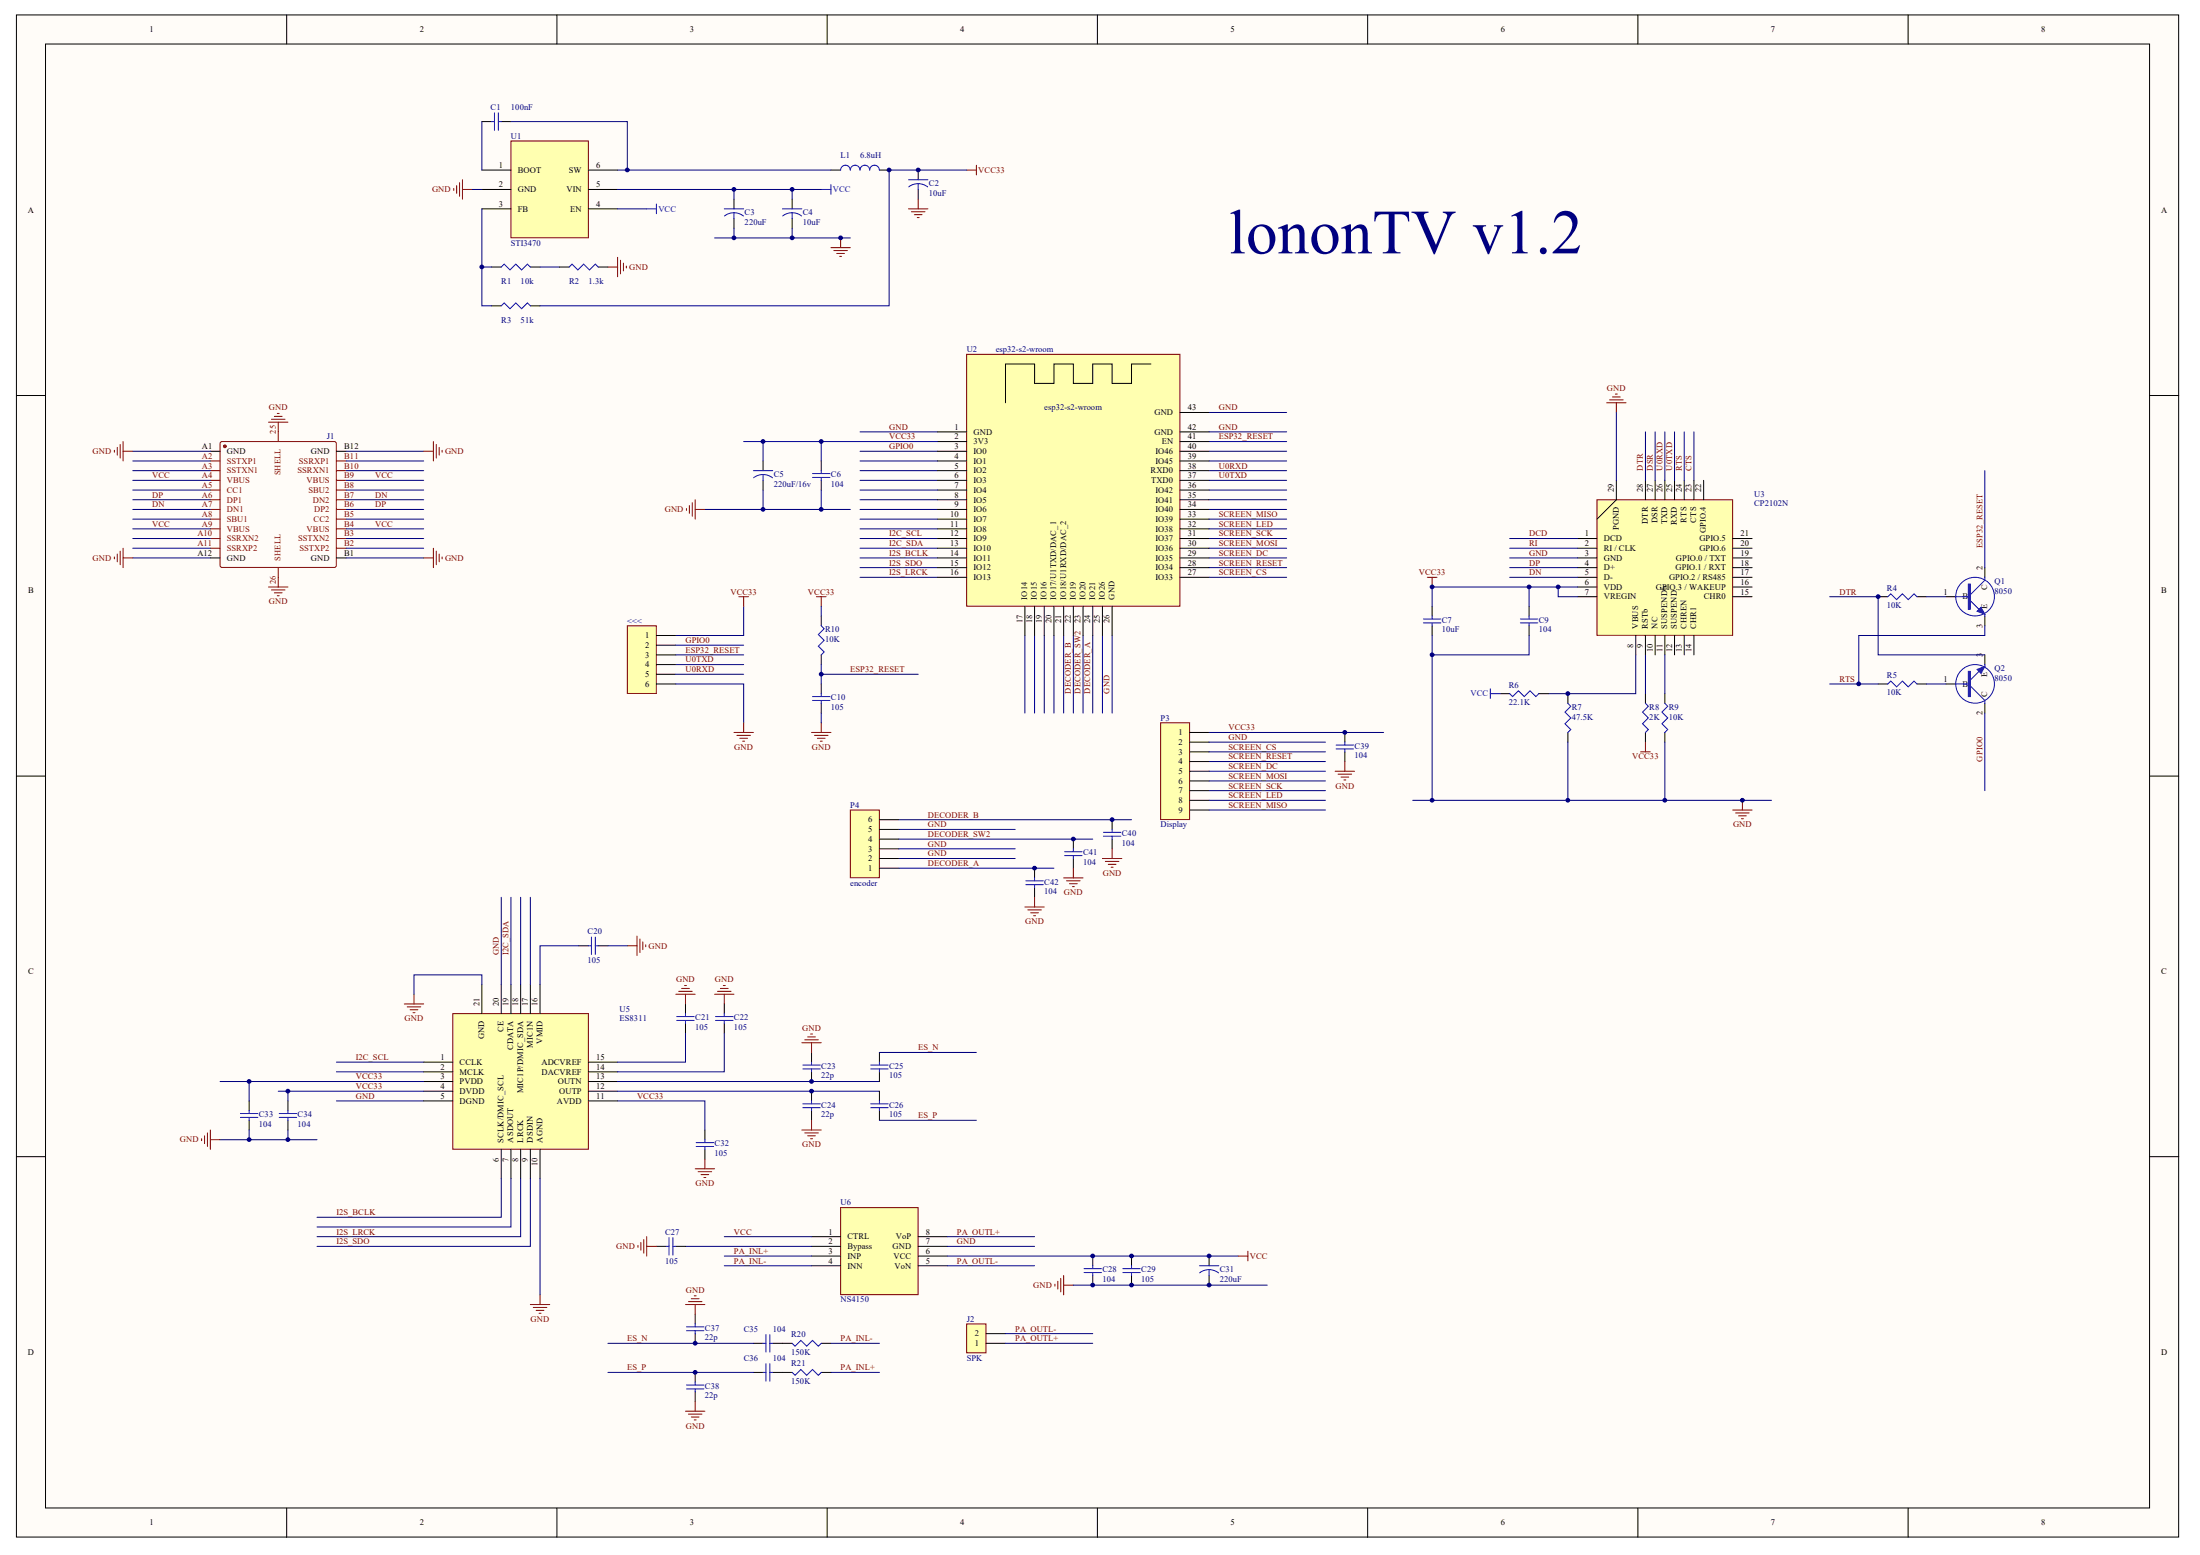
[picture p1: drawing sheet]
<svg xmlns="http://www.w3.org/2000/svg" width="297mm" height="210mm" viewBox="0 0 297 210" stroke-linecap="round" stroke-linejoin="round" font-family="sans-serif">
<g fill="#fffcf8" stroke="#000" stroke-width=".14">
<path d="M2.2 2h292v205.5h-292z"/>
<path d="M6.1 5.9h284.1v197.7h-284.1z"/>
</g>
<g fill="none" stroke="#000" stroke-width=".14">
<path d="M38.7 2v3.9M75.2 2v3.9M111.7 2v3.9M148.2 2v3.9M184.7 2v3.9M221.1 2v3.9M257.6 2v3.9M2.2 53.4h3.9M290.2 53.4h4M110.9 83.2v1.3M110.9 88.4v1.3M110.9 92.3v1.3"/>
<path d="M110.9 94.9v1.4M2.2 104.8h3.9M290.2 104.8h4M2.2 156.1h3.9M290.2 156.1h4M38.7 203.6v3.9M75.2 203.6v3.9M111.7 203.6v3.9M148.2 203.6v3.9M184.7 203.6v3.9M221.1 203.6v3.9M257.6 203.6v3.9"/>
</g>
<path d="M109.7 94.6h2.4M109.7 94h2.4M110.9 84.5l.4 .4-.8 .8 .8 .7-.8 .8 .8 .8-.4 .4M110.9 93.6v.4M110.9 94.6v.3" fill="none" stroke="#00f" stroke-width=".14"/>
<path d="M109.6 98.9h2.6M110 99.3h1.8M110.2 80.5h1.3M110.4 99.7h1M110.9 80.5v1.4M110.9 97.6v1.3M110.8 100h.2" fill="none" stroke="#800000" stroke-width=".14"/>
<path d="M110.9 81.9v1.3M110.9 89.7v2.6M110.9 96.3v1.3M110.9 91h13.1" fill="none" stroke="#000080" stroke-width=".14"/>
<path d="M84.7 84.5h3.9v9.1h-3.9z" fill="#ffffb0" stroke="#800000" stroke-width=".14"/>
<path d="M88.6 85.8h2.6M88.6 87.1h2.6M88.6 88.4h2.6M88.6 89.7h2.6M88.6 91h2.6M88.6 92.3h2.6" fill="none" stroke="#000" stroke-width=".14"/>
<g fill="none" stroke="#000080" stroke-width=".14">
<path d="M116.1 58.3h10.5M163.3 58.3h10.4M163.3 59.6h10.4M163.3 55.7h10.4M116.1 62.2h10.5M116.1 60.9h10.5M116.1 64.8h10.5M116.1 63.5h10.5M116.1 67.5h10.5M116.1 70.1h10.5M116.1 68.8h10.5M116.1 72.7h10.5"/>
<path d="M116.1 71.4h10.5M116.1 75.3h10.5M116.1 74h10.5M116.1 77.9h10.5M116.1 76.6h10.5M163.3 62.2h10.4M163.3 60.9h10.4M163.3 64.8h10.4M163.3 63.5h10.4M163.3 67.5h10.4M163.3 70.1h10.4M163.3 68.8h10.4"/>
<path d="M163.3 72.7h10.4M163.3 71.4h10.4M163.3 75.3h10.4M163.3 74h10.4M163.3 77.9h10.4M163.3 76.6h10.4M163.3 66.2h10.4M91.2 92.3h9.2v5.3M91.2 87.1h9.2M91.2 88.4h9.2M91.2 89.7h9.2M91.2 91h9.2"/>
<path d="M100.4 81.9v3.9h-9.2M138.4 85.8v10.5M139.7 85.8v10.5M141 85.8v10.5M142.3 85.8v10.5M143.6 85.8v10.5M144.9 85.8v10.5M146.2 85.8v10.5M147.5 85.8v10.5M148.8 85.8v10.5M150.2 85.8v10.5"/>
</g>
<path d="M99.1 98.9h2.6M99.5 99.3h1.8M99.8 80.5h1.3M99.9 99.7h1M100.4 80.5v1.4M100.4 97.6v1.3M100.3 100h.2" fill="none" stroke="#800000" stroke-width=".14"/>
<path d="M130.5 47.8h28.8v34h-28.8z" fill="#ffffb0" stroke="#800000" stroke-width=".14"/>
<g fill="none" stroke="#000" stroke-width=".14">
<path d="M126.6 58.3h3.9M126.6 59.6h3.9M155.4 49.1h-2.6v2.7h-2.6v-2.7h-2.7v2.7h-2.6v-2.7h-2.6v2.7h-2.6v-2.7h-3.9v5.3M159.3 58.3h4M159.3 59.6h4M159.3 55.7h4M103 62.2v1.3M103 64.8v1.4M110.9 62.2v1.3M110.9 64.8v1.4M126.6 60.9h3.9M126.6 62.2h3.9"/>
<path d="M126.6 63.5h3.9M126.6 64.8h3.9M126.6 66.2h3.9M126.6 67.5h3.9M126.6 68.8h3.9M126.6 70.1h3.9M126.6 71.4h3.9M126.6 72.7h3.9M126.6 74h3.9M126.6 75.3h3.9M126.6 76.6h3.9M126.6 77.9h3.9"/>
<path d="M159.3 60.9h4M159.3 62.2h4M159.3 63.5h4M159.3 64.8h4M159.3 66.2h4M159.3 67.5h4M159.3 68.8h4M159.3 70.1h4M159.3 71.4h4M159.3 72.7h4M159.3 74h4M159.3 75.3h4"/>
<path d="M159.3 76.6h4M159.3 77.9h4M138.4 81.9v3.9M139.7 81.9v3.9M141 81.9v3.9M142.3 81.9v3.9M143.6 81.9v3.9M144.9 81.9v3.9M146.2 81.9v3.9M147.5 81.9v3.9M148.8 81.9v3.9M150.2 81.9v3.9"/>
</g>
<path d="M100.4 59.6h26.2M103 59.6v2.6M110.9 59.6v2.6M95.2 68.8h19.6M103 66.2v2.6M110.9 66.2v2.6M116.1 66.2h10.5" fill="none" stroke="#000080" stroke-width=".14"/>
<path d="M101.7 63.5h2.6M103 64.1a2.09 2.09 0 0 1 1.3 .4M103 64.1a2.09 2.09 0 0 0-1.3 .4M103 64.1v.7M109.7 64.4h2.4M109.7 63.9h2.4M110.9 63.5v.4M110.9 64.4v.4" fill="none" stroke="#00f" stroke-width=".14"/>
<path d="M92.7 68.6v.3M93.1 68.2v1.1M93.5 67.9v1.8M93.9 67.5v2.6M93.9 68.8h1.3" fill="none" stroke="#800000" stroke-width=".14"/>
<path d="M69 19h10.4v13.1h-10.4z" fill="#ffffb0" stroke="#800000" stroke-width=".14"/>
<g fill="none" stroke="#000" stroke-width=".14">
<path d="M65.1 16.4h1.3M67.7 16.4h1.3M65.1 23h3.9M65.1 25.6h3.9M65.1 28.2h3.9M66.4 36h1.3M71.6 36h1.3M75.5 36h1.3M79.5 23h3.9M79.5 25.6h3.9M79.5 28.2h3.9M80.8 36h1.3"/>
<path d="M99.1 26.9v1.3M99.1 29.5v1.3M107 26.9v1.3M107 29.5v1.3M112.2 23h1.3M118.7 23h1.3M124 23v1.3M124 25.6v1.3M66.4 41.3h1.3M71.6 41.3h1.3M28.4 60.9h1.3M28.4 75.3h1.3"/>
<path d="M45.4 60.9h1.3M45.4 75.3h1.3"/>
</g>
<g fill="none" stroke="#00f" stroke-width=".14">
<path d="M66.4 16.4h.4M66.8 15.2v2.4M67.3 16.4h.4M67.3 15.2v2.4M67.7 36l.4-.3 .8 .7 .7-.7 .8 .7 .8-.7 .4 .3M76.8 36l.4-.3 .8 .7 .8-.7 .8 .7 .8-.7 .4 .3M87.3 28.2h1.3M88.6 27.5v1.3M97.8 28.2h2.6M99.1 28.7a2.09 2.09 0 0 1 1.3 .5M99.1 28.7a2.09 2.09 0 0 0-1.3 .5M99.1 28.7v.8"/>
<path d="M105.6 28.2h2.7M107 28.7a2.09 2.09 0 0 1 1.2 .5M107 28.7a2.09 2.09 0 0 0-1.3 .5M107 28.7v.8M110.9 25.6h1.3M112.2 24.9v1.3M117.4 23a.65 .65 0 0 0-.6-.7 .65 .65 0 0 0-.7 .7 .65 .65 0 0 0-.6-.7 .65 .65 0 0 0-.7 .7 .65 .65 0 0 0-.7-.7 .65 .65 0 0 0-.6 .7M118.7 23a.65 .65 0 0 0-.6-.7 .65 .65 0 0 0-.7 .7M122.7 24.3h2.6M124 24.8a2.09 2.09 0 0 1 1.3 .4M124 24.8a2.09 2.09 0 0 0-1.3 .4M124 24.8v.8"/>
<path d="M67.7 41.3l.4-.4 .8 .8 .7-.8 .8 .8 .8-.8 .4 .4"/>
</g>
<g fill="none" stroke="#800000" stroke-width=".14">
<path d="M61.3 25.4v.3M61.7 25.1v1M62 24.7v1.8M62.4 24.3v2.6M62.4 25.6h1.4M82.1 36h1.3M83.4 34.7v2.7M83.8 35.1v1.9M84.2 35.5v1.1M84.6 35.9v.3M112.2 33.4h2.6M112.6 33.8h1.8"/>
<path d="M113 34.2h1M113.4 34.6h.2M113.5 32.1v1.3M122.7 28.2h2.6M123.1 28.6h1.8M123.5 29h1M123.8 29.4h.3M124 26.9v1.3M130.5 23h1.3M131.8 22.3v1.3M16.2 60v1.8M16.6 59.6v2.6"/>
<path d="M58.5 59.6v2.6M58.9 60v1.8M15.4 60.8v.2M15.4 75.2v.2M15.8 60.4v1M15.8 74.8v1M16.2 74.4v1.8M16.6 60.9h1.3M16.6 75.3h1.3M16.6 74v2.6M57.2 60.9h1.3M57.2 75.3h1.3"/>
<path d="M58.5 74v2.6M58.9 74.4v1.8M59.3 60.4v1M59.3 74.8v1M59.7 60.8v.2M59.7 75.2v.2"/>
</g>
<g fill="none" stroke="#000080" stroke-width=".14">
<path d="M65.1 16.4v6.6M69 16.4h15.7v6.6h27.5M63.8 25.6h1.3M65.1 28.2v13.1h1.3M65.1 36h1.3M72.9 36h2.6M83.4 23h1.3M83.4 25.6h27.5M83.4 28.2h3.9M96.5 32.1h18.3M99.1 25.6v1.3M99.1 30.8v1.3"/>
<path d="M107 25.6v1.3M107 30.8v1.3M130.5 23h-10.5v18.3h-47.1M17.9 60.9h10.5M17.9 62.2h10.5M17.9 63.5h10.5M17.9 64.8h10.5M17.9 66.2h10.5M17.9 67.5h10.5M17.9 68.8h10.5M17.9 70.1h10.5M17.9 71.4h10.5"/>
<path d="M17.9 72.7h10.5M17.9 74h10.5M17.9 75.3h10.5M46.7 60.9h10.5M46.7 62.2h10.5M46.7 63.5h10.5M46.7 64.8h10.5M46.7 66.2h10.5M46.7 67.5h10.5M46.7 68.8h10.5M46.7 70.1h10.5M46.7 71.4h10.5"/>
<path d="M46.7 72.7h10.5M46.7 74h10.5M46.7 75.3h10.5"/>
</g>
<g fill="none" stroke="#800" stroke-width=".14">
<path d="M29.7 59.7l.3-.1h15.1l.3 .1v16.6l-.1 .3h-15.3l-.3-.1zM37.6 58.3v1.3M28.4 62.2h1.3M28.4 63.5h1.3M28.4 64.8h1.3M28.4 66.2h1.3M28.4 67.5h1.3M28.4 68.8h1.3M28.4 70.1h1.3M28.4 71.4h1.3M28.4 72.7h1.3M28.4 74h1.3"/>
<path d="M37.6 76.6v1.3M45.4 62.2h1.3M45.4 63.5h1.3M45.4 64.8h1.3M45.4 66.2h1.3M45.4 67.5h1.3M45.4 68.8h1.3M45.4 70.1h1.3M45.4 71.4h1.3M45.4 72.7h1.3M45.4 74h1.3"/>
</g>
<circle cx="30.4" cy="60.2" r=".19" fill="#800" stroke="#800" stroke-width=".14"/>
<path d="M215.6 67.5h18.3v18.3h-18.3z" fill="#ffffb0" stroke="#800000" stroke-width=".14"/>
<g fill="none" stroke="#000" stroke-width=".14">
<path d="M213 72.7h2.6M213 74h2.6M213 75.3h2.6M213 76.6h2.6M213 77.9h2.6M213 79.2h2.6M218.2 64.8v2.7l-2.6 2.6M222.2 64.8v2.7M223.5 64.8v2.7M224.8 64.8v2.7M226.1 64.8v2.7M227.4 64.8v2.7"/>
<path d="M228.7 64.8v2.7M230 64.8v2.7M233.9 72.7h2.7M233.9 74h2.7M233.9 75.3h2.7M233.9 76.6h2.7M233.9 77.9h2.7M233.9 79.2h2.7M268 76.6v1.3M193.4 81.9v1.3M193.4 84.5v1.3M202.5 93.6h1.3"/>
<path d="M206.5 81.9v1.3M206.5 84.5v1.3M207.8 93.6h1.3M211.7 93.6v1.3M211.7 98.9v1.3M213 80.5h2.6M220.9 85.8v2.6M222.2 85.8v2.6M222.2 93.6v1.3M222.2 98.9v1.3M223.5 85.8v2.6M224.8 85.8v2.6"/>
<path d="M224.8 93.6v1.3M224.8 98.9v1.3M226.1 85.8v2.6M227.4 85.8v2.6M228.7 85.8v2.6M233.9 80.5h2.7M253.6 80.5h1.3M253.6 92.3h1.3M258.8 80.5h1.3M258.8 92.3h1.3M262.7 80.5h1.4M262.7 92.3h1.4"/>
<path d="M268 83.2v1.3M268 88.4v1.3M268 94.9v1.4"/>
</g>
<g fill="none" stroke="#000080" stroke-width=".14">
<path d="M218.2 55.7v9.1M222.2 58.3v6.5M223.5 58.3v6.5M224.8 58.3v6.5M226.1 58.3v6.5M227.4 58.3v6.5M228.7 58.3v6.5M203.8 72.7h9.2M203.8 74h9.2M203.8 75.3h9.2M203.8 76.6h9.2M203.8 77.9h9.2"/>
<path d="M206.5 79.2v2.7M210.4 79.2v1.3h2.6M213 79.2h-19.6v2.7M268 63.5v13.1M220.9 88.4v5.2h-11.8M222.2 88.4v5.2M224.8 88.4v5.2M247 80.5h6.6v7.9h14.4M247 92.3h4M260.1 80.5h2.6M260.1 92.3h2.6M268 84.5v1.3h-17v6.5h2.6"/>
<path d="M268 96.3v10.4M190.7 108h2.7M211.7 100.2v7.8M224.8 100.2v7.8"/>
</g>
<g fill="none" stroke="#00f" stroke-width=".14">
<path d="M268 77.9v.4l-2 2M192.2 84.1h2.3M192.2 83.6h2.3M193.4 83.2v.4M193.4 84.1v.4M201.2 93v1.3M201.2 93.6h1.3M203.8 93.6l.4 .4 .8-.8 .8 .8 .8-.8 .8 .8 .4-.4M205.3 84.1h2.3M205.3 83.6h2.3M206.5 83.2v.4M206.5 84.1v.4"/>
<path d="M211.7 94.9l.4 .4-.8 .8 .8 .8-.8 .8 .8 .8-.4 .4M222.2 94.9l.4 .4-.8 .8 .8 .8-.8 .8 .8 .8-.4 .4M224.8 94.9l.4 .4-.8 .8 .8 .8-.8 .8 .8 .8-.4 .4M254.9 80.5l.4-.3 .8 .7 .8-.7 .7 .7 .8-.7 .4 .3M254.9 92.3l.4-.4 .8 .8 .8-.8 .7 .8 .8-.8 .4 .4M264.1 80.5h1.9M264.1 92.3h1.9M266 92.6l2 2v.3M266 81.1l1.2 1.1M267.2 90.6l-1.2 1.2M268 82.9v.3M268 89.7v.3"/>
<circle cx="266.7" cy="92.3" r="2.61"/>
<circle cx="266.7" cy="80.5" r="2.61"/>
</g>
<g fill="none" stroke="#800000" stroke-width=".14">
<path d="M216.9 54.4h2.6M217.3 54h1.9M217.7 53.6h1.1M218.1 53.2h.3M218.2 54.4v1.3M192.7 77.9h1.3M193.4 77.9v1.3M221.5 101.5h1.3M222.2 100.2v1.3M233.9 109.3h2.7M234.3 109.7h1.9M234.7 110.1h1.1"/>
<path d="M235.1 110.5h.3M235.3 108v1.3"/>
</g>
<g fill="#00f" stroke="#00f" stroke-width=".14">
<path d="M266.9 82.5l.6-.5 .5 .9z"/>
<path d="M266.9 90.4l1.1-.4-.5 .9z"/>
<path d="M265.8 78.8h.2v3.4h-.2z" fill-rule="evenodd"/>
<path d="M265.8 90.6h.2v3.4h-.2z" fill-rule="evenodd"/>
</g>
<path d="M156.7 97.6h3.9v13h-3.9z" fill="#ffffb0" stroke="#800000" stroke-width=".14"/>
<path d="M160.6 98.9h2.7M160.6 100.2h2.7M160.6 101.5h2.7M160.6 102.8h2.7M160.6 104.1h2.7M160.6 105.4h2.7M160.6 106.7h2.7M160.6 108h2.7M160.6 109.3h2.7" fill="none" stroke="#000" stroke-width=".14"/>
<path d="M163.3 100.2h15.7M163.3 101.5h15.7M163.3 102.8h15.7M163.3 104.1h15.7M163.3 105.4h15.7M163.3 106.7h15.7M163.3 108h15.7M163.3 109.3h15.7" fill="none" stroke="#000080" stroke-width=".14"/>
<path d="M114.8 109.3h3.9v9.2h-3.9z" fill="#ffffb0" stroke="#800000" stroke-width=".14"/>
<path d="M118.7 117.2h2.7M118.7 115.9h2.7M118.7 114.6h2.7M118.7 113.3h2.7M118.7 112h2.7M118.7 110.7h2.7" fill="none" stroke="#000" stroke-width=".14"/>
<path d="M121.4 112h15.7M121.4 114.6h15.7M121.4 115.9h15.7" fill="none" stroke="#000080" stroke-width=".14"/>
<path d="M113.5 163h10.5v11.8h-10.5z" fill="#ffffb0" stroke="#800000" stroke-width=".14"/>
<path d="M109.6 166.9h3.9M109.6 168.2h3.9M109.6 169.6h3.9M109.6 170.9h3.9M124 166.9h3.9M124 168.2h3.9M124 169.6h3.9M124 170.9h3.9" fill="none" stroke="#000" stroke-width=".14"/>
<path d="M45.4 143.4h11.8M45.4 144.7h11.8M45.4 148.6h11.8M97.8 166.9h11.8M97.8 169.6h11.8M97.8 170.9h11.8M127.9 166.9h11.8M127.9 170.9h11.8M127.9 168.2h11.8" fill="none" stroke="#000080" stroke-width=".14"/>
<path d="M61.1 136.8h18.3v18.3h-18.3z" fill="#ffffb0" stroke="#800000" stroke-width=".14"/>
<g fill="none" stroke="#000" stroke-width=".14">
<path d="M65.1 132.9v3.9M67.7 132.9v3.9M69 132.9v3.9M70.3 132.9v3.9M71.6 132.9v3.9M72.9 132.9v3.9M78.2 127.7h1.3M80.8 127.7h1.3M92.6 135.5v1.3M92.6 138.1v1.3M97.8 135.5v1.3M97.8 138.1v1.3"/>
<path d="M33.6 148.6v1.3M33.6 151.2v1.3M38.9 148.6v1.3M38.9 151.2v1.3M57.2 143.4h3.9M57.2 144.7h3.9M57.2 146h3.9M57.2 147.3h3.9M57.2 148.6h3.9M67.7 155.2v3.9M69 155.2v3.9M70.3 155.2v3.9"/>
<path d="M71.6 155.2v3.9M72.9 155.2v3.9M79.5 143.4h3.9M79.5 144.7h3.9M79.5 146h3.9M79.5 147.3h3.9M79.5 148.6h3.9M95.2 152.5v1.3M95.2 155.2v1.3M109.6 142.1v1.3M109.6 144.7v1.3M109.6 147.3v1.3"/>
<path d="M109.6 149.9v1.3M118.7 142.1v1.3M118.7 144.7v1.3M118.7 147.3v1.3M118.7 149.9v1.3M88.6 168.2h1.3M91.2 168.2h1.4M147.5 169.6v1.3M147.5 172.2v1.3M152.8 169.6v1.3M152.8 172.2v1.3M105.6 181.3h1.4"/>
<path d="M105.6 185.3h1.4M110.9 181.3h1.3M110.9 185.3h1.3"/>
</g>
<g fill="none" stroke="#800000" stroke-width=".14">
<path d="M54.6 135.5h2.6M55 135.9h1.8M55.4 136.3h1M55.8 136.7h.2M55.9 134.2v1.3M84.7 127.7h1.3M86 126.4v2.6M86.4 126.8v1.8M86.8 127.1v1.1M87.2 127.5v.3M91.2 134.2h2.7M91.6 133.8h1.9"/>
<path d="M92 133.4h1.1M92.4 133h.3M92.6 134.2v1.3M96.5 134.2h2.6M96.9 133.8h1.8M97.3 133.4h1M97.7 133h.2M97.8 134.2v1.3M109 140h1.1M109.4 139.6h.3M27.2 153.7v.3M27.6 153.3v1.1"/>
<path d="M28 152.9v1.9M28.4 152.5v2.7M28.4 153.8h1.3M93.9 157.8h2.6M94.3 158.2h1.8M94.6 158.6h1.1M95 158.9h.3M95.2 156.5v1.3M108.3 140.8h2.6M108.3 152.5h2.6M108.7 140.4h1.8M108.7 152.9h1.8"/>
<path d="M109 153.3h1.1M109.4 153.7h.3M109.6 140.8v1.3M109.6 151.2v1.3M71.6 176.1h2.6M72 176.5h1.8M72.4 176.9h1M72.8 177.3h.2M72.9 174.8v1.3M86.1 168.1v.3M86.5 167.7v1.1M86.9 167.3v1.9"/>
<path d="M87.3 166.9v2.7M87.3 168.2h1.3M142.4 173.3v.3M142.8 173v1M143.2 172.6v1.8M143.6 172.2v2.6M143.6 173.5h1.3M167.2 169.6h1.3M168.5 168.9v1.3"/>
</g>
<g fill="none" stroke="#000080" stroke-width=".14">
<path d="M65.1 132.9v-1.3h-9.2v2.6M67.7 121.1v11.8M69 121.1v11.8M70.3 121.1v11.8M71.6 121.1v11.8M78.2 127.7h-5.3v5.2M82.1 127.7h2.6M92.6 139.4v4h-9.2M97.8 139.4v5.3h-14.4M29.7 146h27.5M29.7 153.8h13.1M33.6 146v2.6"/>
<path d="M33.6 152.5v1.3M37.6 147.3h19.6M38.9 147.3v1.3M38.9 152.5v1.3M67.7 159.1v5.2h-24.9M69 159.1v6.5h-26.2M70.3 159.1v7.8h-27.5M71.6 159.1v9.1h-28.8M72.9 159.1v15.7M83.4 148.6h11.8v3.9M83.4 146h35.3M83.4 147.3h35.3"/>
<path d="M92.6 168.2h17M127.9 169.6h39.3M144.9 173.5h26.2M112.2 181.3h6.5M112.2 185.3h6.5"/>
</g>
<g fill="none" stroke="#00f" stroke-width=".14">
<path d="M79.5 127.7h.4M79.9 126.5v2.3M80.4 127.7h.4M80.4 126.5v2.3M91.4 137.2h2.3M91.4 137.7h2.3M92.6 136.8v.4M92.6 137.7v.4M96.6 137.2h2.4M96.6 137.7h2.4M97.8 136.8v.4M97.8 137.7v.4"/>
<path d="M32.5 150.3h2.3M32.5 150.8h2.3M33.6 149.9v.4M33.6 150.8v.4M37.7 150.3h2.4M37.7 150.8h2.4M38.9 149.9v.4M38.9 150.8v.4M94 154.2h2.3M94 154.8h2.3M95.2 153.8v.4M95.2 154.8v.4"/>
<path d="M108.4 144.3h2.4M108.4 143.8h2.4M108.4 149.5h2.4M108.4 149h2.4M109.6 143.4v.4M109.6 144.3v.4M109.6 148.6v.4M109.6 149.5v.4M117.6 144.3h2.3M117.6 143.8h2.3M117.6 149.5h2.3M117.6 149h2.3"/>
<path d="M118.7 143.4v.4M118.7 144.3v.4M118.7 148.6v.4M118.7 149.5v.4M89.9 168.2h.4M90.3 167.1v2.3M90.9 168.2h.3M90.9 167.1v2.3M146.4 171.3h2.3M146.4 171.8h2.3M147.5 170.9v.4M147.5 171.8v.4"/>
<path d="M151.6 171.3h2.4M151.6 171.8h2.4M152.8 170.9v.4M152.8 171.8v.4M107 181.3l.3 .4 .8-.8 .8 .8 .8-.8 .8 .8 .4-.4M107 185.3l.3 .3 .8-.7 .8 .7 .8-.7 .8 .7 .4-.3"/>
</g>
<path d="M130.5 178.7h2.6v3.9h-2.6z" fill="#ffffb0" stroke="#800000" stroke-width=".14"/>
<g fill="none" stroke="#000" stroke-width=".14">
<path d="M181.6 98.9v1.3M139.7 117.2v1.3M139.7 119.8v1.3M144.9 113.3v1.3M144.9 115.9v1.3M150.2 110.7v1.3M150.2 113.3v1.3M181.6 101.5v1.3M93.9 177.4v1.3M163.3 169.6v1.3M163.3 172.2v1.3M93.9 180v1.3"/>
<path d="M93.9 185.3v1.3M93.9 187.9v1.3M101.7 181.3h1.3M101.7 185.3h1.3M104.3 181.3h1.3M104.3 185.3h1.3M133.1 181.3h2.7M133.1 180h2.7"/>
</g>
<path d="M163.3 98.9h23.5M193.4 85.8v22.2h45.8M206.5 85.8v2.6h-13.1M121.4 110.7h31.4M121.4 113.3h26.1M121.4 117.2h20.9M118.7 142.1h13.1M118.7 151.2h13.1M82.1 181.3h19.6M82.1 185.3h19.6M135.8 180h11.7M135.8 181.3h11.7" fill="none" stroke="#000080" stroke-width=".14"/>
<g fill="none" stroke="#00f" stroke-width=".14">
<path d="M138.5 119.4h2.4M138.5 118.9h2.4M139.7 118.5v.4M139.7 119.4v.4M143.7 115.5h2.4M143.7 115h2.4M144.9 114.6v.4M144.9 115.5v.4M149 112.9h2.3M149 112.4h2.3M150.2 112v.4M150.2 112.9v.4"/>
<path d="M180.4 101.1h2.4M180.4 100.6h2.4M181.6 100.2v.4M181.6 101.1v.4M92.7 179.6h2.3M92.7 179.1h2.3M93.9 178.7v.4M93.9 179.6v.4M161.9 170.9h2.7M163.3 171.4a2.09 2.09 0 0 1 1.2 .4M163.3 171.4a2.09 2.09 0 0 0-1.3 .4M163.3 171.4v.8"/>
<path d="M92.7 187.5h2.3M92.7 187h2.3M93.9 186.6v.4M93.9 187.5v.4M103 181.3h.4M103 185.3h.4M103.4 180.2v2.3M103.4 184.1v2.3M103.9 181.3h.4M103.9 180.2v2.3M103.9 184.1v2.3M103.9 185.3h.4"/>
</g>
<g fill="none" stroke="#800000" stroke-width=".14">
<path d="M36.3 57h2.6M36.7 56.6h1.8M37 56.2h1.1M37.4 55.8h.3M37.6 57v1.3M36.3 79.2h2.6M36.7 79.6h1.8M37.6 77.9v1.3M37 80h1.1M37.4 80.4h.3M143.6 118.5h2.6M144 118.9h1.8"/>
<path d="M144.4 119.3h1M144.8 119.7h.3M144.9 117.2v1.3M148.8 115.9h2.7M149.2 116.3h1.9M149.6 116.7h1.1M150 117.1h.3M150.2 114.6v1.3M180.3 104.1h2.6M180.7 104.5h1.8M181.1 104.9h1M181.4 105.3h.3"/>
<path d="M181.6 102.8v1.3M138.4 122.4h2.6M138.8 122.8h1.8M139.2 123.2h1M139.6 123.6h.2M139.7 121.1v1.3M92.6 176.1h2.6M92.9 175.7h1.9M93.3 175.3h1.1M93.7 174.9h.3M93.9 176.1v1.3M92.6 190.5h2.6"/>
<path d="M92.9 190.9h1.9M93.3 191.3h1.1M93.7 191.7h.3M93.9 189.2v1.3"/>
</g>
<g fill="#000080" stroke="#000080" stroke-width=".14">
<circle cx="33.6" cy="153.8" r=".25"/>
<circle cx="33.6" cy="146" r=".25"/>
<circle cx="38.9" cy="153.8" r=".25"/>
<circle cx="38.9" cy="147.3" r=".25"/>
<circle cx="65.1" cy="36" r=".25"/>
<circle cx="84.7" cy="22.9" r=".25"/>
<circle cx="93.9" cy="185.2" r=".25"/>
<circle cx="93.9" cy="181.3" r=".25"/>
<circle cx="99.1" cy="32.1" r=".25"/>
<circle cx="99.1" cy="25.6" r=".25"/>
<circle cx="103" cy="68.8" r=".25"/>
<circle cx="103" cy="59.6" r=".25"/>
<circle cx="107" cy="32.1" r=".25"/>
<circle cx="107" cy="25.6" r=".25"/>
<circle cx="109.6" cy="147.3" r=".25"/>
<circle cx="109.6" cy="146" r=".25"/>
<circle cx="110.9" cy="91" r=".25"/>
<circle cx="110.9" cy="68.8" r=".25"/>
<circle cx="110.9" cy="59.6" r=".25"/>
<circle cx="113.5" cy="32.1" r=".25"/>
<circle cx="120" cy="22.9" r=".25"/>
<circle cx="124" cy="22.9" r=".25"/>
<circle cx="139.7" cy="117.2" r=".25"/>
<circle cx="144.9" cy="113.3" r=".25"/>
<circle cx="147.5" cy="173.5" r=".25"/>
<circle cx="147.5" cy="169.5" r=".25"/>
<circle cx="150.2" cy="110.6" r=".25"/>
<circle cx="152.8" cy="173.5" r=".25"/>
<circle cx="152.8" cy="169.5" r=".25"/>
<circle cx="163.2" cy="173.5" r=".25"/>
<circle cx="163.2" cy="169.5" r=".25"/>
<circle cx="181.6" cy="98.9" r=".25"/>
<circle cx="193.4" cy="108" r=".25"/>
<circle cx="193.4" cy="88.4" r=".25"/>
<circle cx="193.4" cy="79.2" r=".25"/>
<circle cx="206.5" cy="79.2" r=".25"/>
<circle cx="210.4" cy="79.2" r=".25"/>
<circle cx="211.7" cy="108" r=".25"/>
<circle cx="211.7" cy="93.6" r=".25"/>
<circle cx="224.8" cy="108" r=".25"/>
<circle cx="235.3" cy="108" r=".25"/>
<circle cx="251" cy="92.3" r=".25"/>
<circle cx="253.6" cy="80.5" r=".25"/>
</g>
<text font-size="8.5" fill="#000080" x="165.9" y="34.2">lononTV v1.2</text>
<g font-size="1.2">
<text x="20.2" y="4.4">1</text>
<text x="56.7" y="4.4">2</text>
<text x="93.2" y="4.4">3</text>
<text x="129.6" y="4.4">4</text>
<text x="166.1" y="4.4">5</text>
<text x="202.6" y="4.4">6</text>
<text x="239.1" y="4.4">7</text>
<text x="275.6" y="4.4">8</text>
<text x="67.4" y="22.7">1</text>
<text x="69.9" y="23.3">BOOT</text>
<text x="76.8" y="23.3">SW</text>
<text x="80.5" y="22.7">6</text>
<text x="3.8" y="28.7">A</text>
<text x="67.4" y="25.3">2</text>
<text x="67.4" y="27.9">3</text>
<text x="69.9" y="25.9">GND</text>
<text x="69.9" y="28.6">FB</text>
<text x="76.5" y="25.9">VIN</text>
<text x="77" y="28.6">EN</text>
<text x="80.5" y="27.9">4</text>
<text x="80.5" y="25.3">5</text>
<text x="291.8" y="28.7">A</text>
<text x="128.9" y="58">1</text>
<text x="128.9" y="59.3">2</text>
<text x="131.4" y="58.7">GND</text>
<text x="131.4" y="60">3V3</text>
<text x="155.9" y="58.7">GND</text>
<text x="155.9" y="56.1">GND</text>
<text x="156.8" y="60">EN</text>
<text x="160.4" y="59.3">41</text>
<text x="160.4" y="58">42</text>
<text x="160.4" y="55.4">43</text>
<text x="27.3" y="60.6">A1</text>
<text x="30.6" y="61.3">GND</text>
<text x="42" y="61.3">GND</text>
<text x="46.5" y="60.6">B12</text>
<text x="128.9" y="60.6">3</text>
<text x="128.9" y="61.9">4</text>
<text x="128.9" y="63.3">5</text>
<text x="128.9" y="64.6">6</text>
<text x="128.9" y="65.9">7</text>
<text x="131.4" y="61.3">IO0</text>
<text x="131.4" y="62.6">IO1</text>
<text x="131.4" y="63.9">IO2</text>
<text x="131.4" y="65.2">IO3</text>
<text x="155.3" y="63.9">RXD0</text>
<text x="155.4" y="65.2">TXD0</text>
<text x="156" y="62.6">IO45</text>
<text x="156" y="61.3">IO46</text>
<text x="160.4" y="65.9">36</text>
<text x="160.4" y="64.6">37</text>
<text x="160.4" y="63.3">38</text>
<text x="160.4" y="61.9">39</text>
<text x="160.4" y="60.6">40</text>
<text x="128.3" y="69.8">10</text>
<text x="128.3" y="71.1">11</text>
<text x="128.9" y="67.2">8</text>
<text x="128.9" y="68.5">9</text>
<text x="131.4" y="66.5">IO4</text>
<text x="131.4" y="67.8">IO5</text>
<text x="131.4" y="69.1">IO6</text>
<text x="131.4" y="70.4">IO7</text>
<text x="131.4" y="71.8">IO8</text>
<text x="156" y="71.8">IO38</text>
<text x="156" y="70.4">IO39</text>
<text x="156" y="69.1">IO40</text>
<text x="156" y="67.8">IO41</text>
<text x="156" y="66.5">IO42</text>
<text x="160.4" y="71.1">32</text>
<text x="160.4" y="69.8">33</text>
<text x="160.4" y="68.5">34</text>
<text x="160.4" y="67.2">35</text>
<text x="26.7" y="75">A12</text>
<text x="30.6" y="75.7">GND</text>
<text x="42" y="75.7">GND</text>
<text x="46.5" y="75">B1</text>
<text x="128.3" y="72.4">12</text>
<text x="128.3" y="73.7">13</text>
<text x="128.3" y="75">14</text>
<text x="128.3" y="76.3">15</text>
<text x="128.3" y="77.6">16</text>
<text x="131.4" y="73.1">IO9</text>
<text x="131.4" y="74.4">IO10</text>
<text x="131.4" y="75.7">IO11</text>
<text x="131.4" y="77">IO12</text>
<text x="156" y="77">IO34</text>
<text x="156" y="75.7">IO35</text>
<text x="156" y="74.4">IO36</text>
<text x="156" y="73.1">IO37</text>
<text x="160.4" y="77.6">27</text>
<text x="160.4" y="76.3">28</text>
<text x="160.4" y="75">29</text>
<text x="160.4" y="73.7">30</text>
<text x="160.4" y="72.4">31</text>
<text x="214" y="72.4">1</text>
<text x="214" y="73.7">2</text>
<text x="214" y="75">3</text>
<text x="214" y="76.3">4</text>
<text x="214" y="77.6">5</text>
<text x="216.5" y="73.1">DCD</text>
<text x="216.5" y="74.4">RI / CLK</text>
<text x="216.5" y="75.7">GND</text>
<text x="216.5" y="77">D+</text>
<text x="226.2" y="77">GPIO.1 / RXT</text>
<text x="226.3" y="75.7">GPIO.0 / TXT</text>
<text x="229.4" y="74.4">GPIO.6</text>
<text x="229.4" y="73.1">GPIO.5</text>
<text x="235" y="77.6">17</text>
<text x="235" y="76.3">18</text>
<text x="235" y="75">19</text>
<text x="235" y="73.7">20</text>
<text x="235" y="72.4">21</text>
<text x="3.8" y="80.1">B</text>
<text x="131.4" y="78.3">IO13</text>
<text x="156" y="78.3">IO33</text>
<text x="214" y="79">6</text>
<text x="214" y="80.3">7</text>
<text x="216.5" y="78.3">D-</text>
<text x="216.5" y="79.6">VDD</text>
<text x="216.5" y="80.9">VREGIN</text>
<text x="223.6" y="79.6">GPIO.3 / WAKEUP</text>
<text x="225.3" y="78.3">GPIO.2 / RS485</text>
<text x="230" y="80.9">CHR0</text>
<text x="235" y="80.3">15</text>
<text x="235" y="79">16</text>
<text x="262.4" y="80.3">1</text>
<text x="265" y="80.9">B</text>
<text x="291.8" y="80.1">B</text>
<text x="87.1" y="86.2">1</text>
<text x="87.1" y="87.5">2</text>
<text x="87.1" y="88.8">3</text>
<text x="87.1" y="90.1">4</text>
<text x="87.1" y="91.4">5</text>
<text x="87.1" y="92.7">6</text>
<text x="262.4" y="92">1</text>
<text x="265" y="92.7">B</text>
<text x="159.1" y="99.2">1</text>
<text x="159.1" y="100.6">2</text>
<text x="159.1" y="101.9">3</text>
<text x="159.1" y="103.2">4</text>
<text x="159.1" y="104.5">5</text>
<text x="159.1" y="105.8">6</text>
<text x="159.1" y="107.1">7</text>
<text x="117.2" y="113.6">4</text>
<text x="117.2" y="112.3">5</text>
<text x="117.2" y="111">6</text>
<text x="159.1" y="108.4">8</text>
<text x="159.1" y="109.7">9</text>
<text x="117.2" y="117.6">1</text>
<text x="117.2" y="116.3">2</text>
<text x="117.2" y="115">3</text>
<text x="3.8" y="131.5">C</text>
<text x="291.8" y="131.5">C</text>
<text x="59.5" y="143.1">1</text>
<text x="62" y="143.7">CCLK</text>
<text x="73.1" y="143.7">ADCVREF</text>
<text x="80.5" y="143.1">15</text>
<text x="59.5" y="144.4">2</text>
<text x="59.5" y="145.7">3</text>
<text x="59.5" y="147">4</text>
<text x="59.5" y="148.3">5</text>
<text x="62" y="145.1">MCLK</text>
<text x="62" y="146.4">PVDD</text>
<text x="62" y="147.7">DVDD</text>
<text x="62" y="149">DGND</text>
<text x="73.1" y="145.1">DACVREF</text>
<text x="75.2" y="149">AVDD</text>
<text x="75.3" y="146.4">OUTN</text>
<text x="75.5" y="147.7">OUTP</text>
<text x="80.5" y="148.3">11</text>
<text x="80.5" y="147">12</text>
<text x="80.5" y="145.7">13</text>
<text x="80.5" y="144.4">14</text>
<text x="111.9" y="166.7">1</text>
<text x="111.9" y="168">2</text>
<text x="114.4" y="167.3">CTRL</text>
<text x="121" y="167.3">VoP</text>
<text x="125" y="168">7</text>
<text x="125" y="166.7">8</text>
<text x="111.9" y="169.3">3</text>
<text x="111.9" y="170.6">4</text>
<text x="114.4" y="168.6">Bypass</text>
<text x="114.4" y="169.9">INP</text>
<text x="114.4" y="171.2">INN</text>
<text x="120.5" y="168.6">GND</text>
<text x="120.6" y="169.9">VCC</text>
<text x="120.8" y="171.2">VoN</text>
<text x="125" y="170.6">5</text>
<text x="125" y="169.3">6</text>
<text x="3.8" y="182.8">D</text>
<text x="131.6" y="181.7">1</text>
<text x="131.6" y="180.4">2</text>
<text x="291.8" y="182.8">D</text>
<text x="20.2" y="205.9">1</text>
<text x="56.7" y="205.9">2</text>
<text x="93.2" y="205.9">3</text>
<text x="129.6" y="205.9">4</text>
<text x="166.1" y="205.9">5</text>
<text x="202.6" y="205.9">6</text>
<text x="239.1" y="205.9">7</text>
<text x="275.6" y="205.9">8</text>
</g>
<g font-size="1.2" fill="#000080">
<text x="66.2" y="14.8">C1</text>
<text x="69" y="14.8">100nF</text>
<text x="69" y="18.7">U1</text>
<text x="113.5" y="21.4">L1</text>
<text x="116.1" y="21.4">6.8uH</text>
<text x="100.5" y="29.1">C3</text>
<text x="108.4" y="29.1">C4</text>
<text x="125.4" y="25.2">C2</text>
<text x="125.4" y="26.5">10uF</text>
<text x="69" y="33.1">STI3470</text>
<text x="100.5" y="30.4">220uF</text>
<text x="108.4" y="30.4">10uF</text>
<text x="67.7" y="38.4">R1</text>
<text x="70.3" y="38.4">10k</text>
<text x="76.8" y="38.4">R2</text>
<text x="79.5" y="38.4">1.3k</text>
<text x="67.7" y="43.6">R3</text>
<text x="70.3" y="43.6">51k</text>
<text x="130.5" y="47.5">U2</text>
<text x="134.4" y="47.5">esp32-s2-wroom</text>
<text x="44.1" y="59.3">J1</text>
<text x="141" y="55.4">esp32-s2-wroom</text>
<text x="104.5" y="64.4">C5</text>
<text x="104.5" y="65.7">220uF/16v</text>
<text x="112.2" y="64.4">C6</text>
<text x="112.2" y="65.7">104</text>
<text x="236.8" y="67">U3</text>
<text x="236.8" y="68.4">CP2102N</text>
<text x="254.8" y="79.7">R4</text>
<text x="254.8" y="82.1">10K</text>
<text x="269.3" y="78.8">Q1</text>
<text x="269.3" y="80.1">8050</text>
<text x="84.7" y="84.2">&lt;&lt;&lt;</text>
<text x="111.4" y="85.4">R10</text>
<text x="111.4" y="86.7">10K</text>
<text x="194.7" y="84.1">C7</text>
<text x="194.7" y="85.4">10uF</text>
<text x="207.8" y="84.1">C9</text>
<text x="207.8" y="85.4">104</text>
<text x="112.2" y="94.5">C10</text>
<text x="112.2" y="95.8">105</text>
<text x="203.7" y="92.8">R6</text>
<text x="203.7" y="95.2">22.1K</text>
<text x="212.2" y="95.8">R7</text>
<text x="222.7" y="95.8">R8</text>
<text x="225.3" y="95.8">R9</text>
<text x="254.8" y="91.5">R5</text>
<text x="254.8" y="93.9">10K</text>
<text x="269.3" y="90.6">Q2</text>
<text x="269.3" y="91.9">8050</text>
<text x="156.7" y="97.3">P3</text>
<text x="182.9" y="101.1">C39</text>
<text x="212.2" y="97.1">47.5K</text>
<text x="222.7" y="97.1">2K</text>
<text x="225.3" y="97.1">10K</text>
<text x="182.9" y="102.4">104</text>
<text x="114.8" y="109.1">P4</text>
<text x="151.5" y="112.9">C40</text>
<text x="156.7" y="111.7">Display</text>
<text x="114.8" y="119.5">encoder</text>
<text x="141" y="119.4">C42</text>
<text x="146.2" y="115.5">C41</text>
<text x="146.2" y="116.8">104</text>
<text x="151.5" y="114.2">104</text>
<text x="141" y="120.7">104</text>
<text x="79.3" y="126.1">C20</text>
<text x="79.3" y="130">105</text>
<text x="83.7" y="136.5">U5</text>
<text x="83.7" y="137.9">ES8311</text>
<text x="93.9" y="137.7">C21</text>
<text x="99.1" y="137.7">C22</text>
<text x="93.9" y="139">105</text>
<text x="99.1" y="139">105</text>
<text x="110.9" y="144.3">C23</text>
<text x="110.9" y="145.6">22p</text>
<text x="110.9" y="149.5">C24</text>
<text x="120" y="144.3">C25</text>
<text x="120" y="145.6">105</text>
<text x="120" y="149.5">C26</text>
<text x="34.9" y="150.8">C33</text>
<text x="34.9" y="152.1">104</text>
<text x="40.2" y="150.8">C34</text>
<text x="40.2" y="152.1">104</text>
<text x="96.5" y="154.7">C32</text>
<text x="110.9" y="150.8">22p</text>
<text x="120" y="150.8">105</text>
<text x="96.5" y="156">105</text>
<text x="89.8" y="166.7">C27</text>
<text x="113.5" y="162.7">U6</text>
<text x="89.8" y="170.6">105</text>
<text x="148.8" y="171.8">C28</text>
<text x="148.8" y="173.1">104</text>
<text x="154.1" y="171.8">C29</text>
<text x="154.1" y="173.1">105</text>
<text x="164.7" y="171.8">C31</text>
<text x="164.7" y="173.1">220uF</text>
<text x="95.2" y="179.6">C37</text>
<text x="100.4" y="179.7">C35</text>
<text x="104.3" y="179.7">104</text>
<text x="113.5" y="175.8">NS4150</text>
<text x="130.5" y="178.4">J2</text>
<text x="95.2" y="180.9">22p</text>
<text x="100.4" y="183.7">C36</text>
<text x="104.3" y="183.7">104</text>
<text x="106.8" y="180.5">R20</text>
<text x="106.8" y="182.9">150K</text>
<text x="106.8" y="184.5">R21</text>
<text x="130.5" y="183.7">SPK</text>
<text x="95.2" y="187.5">C38</text>
<text x="95.2" y="188.8">22p</text>
<text x="106.8" y="186.8">150K</text>
</g>
<g font-size="1.2" fill="#800000">
<text x="132.1" y="23.3">VCC33</text>
<text x="58.3" y="25.9">GND</text>
<text x="85" y="36.4">GND</text>
<text x="217" y="52.8">GND</text>
<text x="36.3" y="55.4">GND</text>
<text x="120" y="58">GND</text>
<text x="120" y="59.3">VCC33</text>
<text x="164.6" y="55.4">GND</text>
<text x="164.6" y="58">GND</text>
<text x="164.6" y="59.3">ESP32_RESET</text>
<text x="12.5" y="61.3">GND</text>
<text x="20.5" y="64.6">VCC</text>
<text x="50.7" y="64.6">VCC</text>
<text x="60.1" y="61.3">GND</text>
<text x="120" y="60.6">GPIO0</text>
<text x="164.6" y="64.6">U0TXD</text>
<text x="164.6" y="63.3">U0RXD</text>
<text x="20.5" y="71.1">VCC</text>
<text x="20.5" y="67.2">DP</text>
<text x="20.5" y="68.5">DN</text>
<text x="50.7" y="71.1">VCC</text>
<text x="50.7" y="68.5">DP</text>
<text x="50.7" y="67.2">DN</text>
<text x="89.8" y="69.1">GND</text>
<text x="164.6" y="71.1">SCREEN_LED</text>
<text x="164.6" y="69.8">SCREEN_MISO</text>
<text x="12.5" y="75.7">GND</text>
<text x="60.1" y="75.7">GND</text>
<text x="120" y="72.4">I2C_SCL</text>
<text x="120" y="73.7">I2C_SDA</text>
<text x="120" y="76.3">I2S_SDO</text>
<text x="120" y="75">I2S_BCLK</text>
<text x="120" y="77.6">I2S_LRCK</text>
<text x="164.6" y="77.6">SCREEN_CS</text>
<text x="164.6" y="76.3">SCREEN_RESET</text>
<text x="164.6" y="75">SCREEN_DC</text>
<text x="164.6" y="73.7">SCREEN_MOSI</text>
<text x="164.6" y="72.4">SCREEN_SCK</text>
<text x="191.6" y="77.6">VCC33</text>
<text x="206.5" y="72.4">DCD</text>
<text x="206.5" y="73.7">RI</text>
<text x="206.5" y="75">GND</text>
<text x="206.5" y="76.3">DP</text>
<text x="206.5" y="77.6">DN</text>
<text x="36.3" y="81.6">GND</text>
<text x="98.6" y="80.3">VCC33</text>
<text x="109.1" y="80.3">VCC33</text>
<text x="248.3" y="80.3">DTR</text>
<text x="92.6" y="89.4">U0TXD</text>
<text x="92.6" y="88.1">ESP32_RESET</text>
<text x="92.6" y="86.8">GPIO0</text>
<text x="92.6" y="90.7">U0RXD</text>
<text x="114.8" y="90.7">ESP32_RESET</text>
<text x="248.3" y="92">RTS</text>
<text x="99.1" y="101.2">GND</text>
<text x="109.6" y="101.2">GND</text>
<text x="165.9" y="98.6">VCC33</text>
<text x="165.9" y="99.9">GND</text>
<text x="165.9" y="101.2">SCREEN_CS</text>
<text x="165.9" y="102.5">SCREEN_RESET</text>
<text x="165.9" y="103.8">SCREEN_DC</text>
<text x="165.9" y="105.1">SCREEN_MOSI</text>
<text x="165.9" y="106.4">SCREEN_SCK</text>
<text x="165.9" y="107.8">SCREEN_LED</text>
<text x="180.3" y="106.4">GND</text>
<text x="220.4" y="102.5">VCC33</text>
<text x="125.3" y="110.4">DECODER_B</text>
<text x="125.3" y="113">DECODER_SW2</text>
<text x="125.3" y="111.7">GND</text>
<text x="165.9" y="109.1">SCREEN_MISO</text>
<text x="234" y="111.7">GND</text>
<text x="125.3" y="116.9">DECODER_A</text>
<text x="125.3" y="115.6">GND</text>
<text x="125.3" y="114.3">GND</text>
<text x="148.9" y="118.2">GND</text>
<text x="138.4" y="124.8">GND</text>
<text x="143.7" y="120.8">GND</text>
<text x="87.6" y="128">GND</text>
<text x="54.6" y="137.9">GND</text>
<text x="91.3" y="132.6">GND</text>
<text x="96.5" y="132.6">GND</text>
<text x="48" y="143.1">I2C_SCL</text>
<text x="108.3" y="139.2">GND</text>
<text x="124" y="141.8">ES_N</text>
<text x="48" y="145.7">VCC33</text>
<text x="48" y="147">VCC33</text>
<text x="48" y="148.3">GND</text>
<text x="86" y="148.3">VCC33</text>
<text x="24.3" y="154.2">GND</text>
<text x="108.3" y="154.9">GND</text>
<text x="124" y="150.9">ES_P</text>
<text x="93.9" y="160.1">GND</text>
<text x="45.4" y="168">I2S_SDO</text>
<text x="45.4" y="164">I2S_BCLK</text>
<text x="45.4" y="166.7">I2S_LRCK</text>
<text x="99.1" y="166.7">VCC</text>
<text x="129.2" y="168">GND</text>
<text x="129.2" y="166.7">PA_OUTL+</text>
<text x="83.2" y="168.6">GND</text>
<text x="99.1" y="169.3">PA_INL+</text>
<text x="99.1" y="170.6">PA_INL-</text>
<text x="129.2" y="170.6">PA_OUTL-</text>
<text x="139.5" y="173.8">GND</text>
<text x="168.7" y="169.9">VCC</text>
<text x="71.6" y="178.4">GND</text>
<text x="92.6" y="174.5">GND</text>
<text x="137.1" y="179.7">PA_OUTL-</text>
<text x="84.7" y="185">ES_P</text>
<text x="84.7" y="181">ES_N</text>
<text x="113.5" y="185">PA_INL+</text>
<text x="113.5" y="181">PA_INL-</text>
<text x="137.1" y="181">PA_OUTL+</text>
<text x="92.6" y="192.8">GND</text>
</g>
<g font-size="1.2" fill="#00f">
<text x="88.9" y="28.6">VCC</text>
<text x="112.5" y="25.9">VCC</text>
<text x="198.5" y="94">VCC</text>
</g>
<g font-size="1.2" fill="#800">
<text x="27.3" y="61.9">A2</text>
<text x="27.3" y="63.3">A3</text>
<text x="27.3" y="64.6">A4</text>
<text x="27.3" y="65.9">A5</text>
<text x="30.6" y="62.6">SSTXP1</text>
<text x="30.6" y="63.9">SSTXN1</text>
<text x="30.6" y="65.2">VBUS</text>
<text x="40.2" y="63.9">SSRXN1</text>
<text x="40.4" y="62.6">SSRXP1</text>
<text x="41.4" y="65.2">VBUS</text>
<text x="46.5" y="65.9">B8</text>
<text x="46.5" y="64.6">B9</text>
<text x="46.5" y="63.3">B10</text>
<text x="46.5" y="61.9">B11</text>
<text x="27.3" y="67.2">A6</text>
<text x="27.3" y="68.5">A7</text>
<text x="27.3" y="69.8">A8</text>
<text x="27.3" y="71.1">A9</text>
<text x="30.6" y="66.5">CC1</text>
<text x="30.6" y="67.8">DP1</text>
<text x="30.6" y="69.1">DN1</text>
<text x="30.6" y="70.4">SBU1</text>
<text x="30.6" y="71.8">VBUS</text>
<text x="41.4" y="71.8">VBUS</text>
<text x="41.7" y="66.5">SBU2</text>
<text x="42.2" y="67.8">DN2</text>
<text x="42.3" y="70.4">CC2</text>
<text x="42.4" y="69.1">DP2</text>
<text x="46.5" y="71.1">B4</text>
<text x="46.5" y="69.8">B5</text>
<text x="46.5" y="68.5">B6</text>
<text x="46.5" y="67.2">B7</text>
<text x="26.7" y="72.4">A10</text>
<text x="26.7" y="73.7">A11</text>
<text x="30.6" y="73.1">SSRXN2</text>
<text x="30.6" y="74.4">SSRXP2</text>
<text x="40.3" y="73.1">SSTXN2</text>
<text x="40.4" y="74.4">SSTXP2</text>
<text x="46.5" y="73.7">B2</text>
<text x="46.5" y="72.4">B3</text>
</g>
<g font-size="1.1" fill="#800">
<text x="37.2" y="58.6" transform="rotate(-90 37.2 58.6)">25</text>
<text x="37.9" y="64.2" transform="rotate(-90 37.9 64.2)">SHELL</text>
<text x="37.9" y="75.7" transform="rotate(-90 37.9 75.7)">SHELL</text>
<text x="37.2" y="78.8" transform="rotate(-90 37.2 78.8)">26</text>
</g>
<g font-size="1.1" fill="#800000">
<text x="221.8" y="63.5" transform="rotate(-90 221.8 63.5)">DTR</text>
<text x="223.1" y="63.5" transform="rotate(-90 223.1 63.5)">DSR</text>
<text x="224.4" y="63.5" transform="rotate(-90 224.4 63.5)">U0RXD</text>
<text x="225.8" y="63.5" transform="rotate(-90 225.8 63.5)">U0TXD</text>
<text x="227.1" y="63.5" transform="rotate(-90 227.1 63.5)">RTS</text>
<text x="228.4" y="63.5" transform="rotate(-90 228.4 63.5)">CTS</text>
<text x="267.7" y="74" transform="rotate(-90 267.7 74)">ESP32_RESET</text>
<text x="144.6" y="93.6" transform="rotate(-90 144.6 93.6)">DECODER_B</text>
<text x="145.9" y="93.6" transform="rotate(-90 145.9 93.6)">DECODER_SW2</text>
<text x="147.2" y="93.6" transform="rotate(-90 147.2 93.6)">DECODER_A</text>
<text x="149.8" y="93.6" transform="rotate(-90 149.8 93.6)">GND</text>
<text x="267.7" y="102.8" transform="rotate(-90 267.7 102.8)">GPIO0</text>
<text x="67.3" y="129" transform="rotate(-90 67.3 129)">GND</text>
<text x="68.7" y="129" transform="rotate(-90 68.7 129)">I2C_SDA</text>
</g>
<g font-size="1.1">
<text x="217.9" y="66.4" transform="rotate(-90 217.9 66.4)">29</text>
<text x="218.6" y="71.6" transform="rotate(-90 218.6 71.6)">PGND</text>
<text x="221.8" y="66.4" transform="rotate(-90 221.8 66.4)">28</text>
<text x="222.5" y="70.7" transform="rotate(-90 222.5 70.7)">DTR</text>
<text x="223.1" y="66.4" transform="rotate(-90 223.1 66.4)">27</text>
<text x="223.8" y="70.7" transform="rotate(-90 223.8 70.7)">DSR</text>
<text x="224.4" y="66.4" transform="rotate(-90 224.4 66.4)">26</text>
<text x="225.1" y="70.8" transform="rotate(-90 225.1 70.8)">TXD</text>
<text x="225.8" y="66.4" transform="rotate(-90 225.8 66.4)">25</text>
<text x="226.4" y="70.8" transform="rotate(-90 226.4 70.8)">RXD</text>
<text x="227.1" y="66.4" transform="rotate(-90 227.1 66.4)">24</text>
<text x="227.7" y="70.5" transform="rotate(-90 227.7 70.5)">RTS</text>
<text x="228.4" y="66.4" transform="rotate(-90 228.4 66.4)">23</text>
<text x="229" y="70.5" transform="rotate(-90 229 70.5)">CTS</text>
<text x="229.7" y="66.4" transform="rotate(-90 229.7 66.4)">22</text>
<text x="230.3" y="72" transform="rotate(-90 230.3 72)">GPIO.4</text>
<text x="267.7" y="76.9" transform="rotate(-90 267.7 76.9)">2</text>
<text x="138.7" y="80.9" transform="rotate(-90 138.7 80.9)">IO14</text>
<text x="140" y="80.9" transform="rotate(-90 140 80.9)">IO15</text>
<text x="141.3" y="80.9" transform="rotate(-90 141.3 80.9)">IO16</text>
<text x="142.6" y="80.9" transform="rotate(-90 142.6 80.9)">IO17/U1TXD/DAC_1</text>
<text x="143.9" y="80.9" transform="rotate(-90 143.9 80.9)">IO18/U1RXD/DAC_2</text>
<text x="145.2" y="80.9" transform="rotate(-90 145.2 80.9)">IO19</text>
<text x="146.6" y="80.9" transform="rotate(-90 146.6 80.9)">IO20</text>
<text x="147.9" y="80.9" transform="rotate(-90 147.9 80.9)">IO21</text>
<text x="149.2" y="80.9" transform="rotate(-90 149.2 80.9)">IO26</text>
<text x="150.5" y="80.9" transform="rotate(-90 150.5 80.9)">GND</text>
<text x="268.3" y="82.2" transform="rotate(-90 268.3 82.2)">E</text>
<text x="268.3" y="79.6" transform="rotate(-90 268.3 79.6)">C</text>
<text x="138" y="84.1" transform="rotate(-90 138 84.1)">17</text>
<text x="139.4" y="84.1" transform="rotate(-90 139.4 84.1)">18</text>
<text x="140.7" y="84.1" transform="rotate(-90 140.7 84.1)">19</text>
<text x="142" y="84.1" transform="rotate(-90 142 84.1)">20</text>
<text x="143.3" y="84.1" transform="rotate(-90 143.3 84.1)">21</text>
<text x="144.6" y="84.1" transform="rotate(-90 144.6 84.1)">22</text>
<text x="145.9" y="84.1" transform="rotate(-90 145.9 84.1)">23</text>
<text x="147.2" y="84.1" transform="rotate(-90 147.2 84.1)">24</text>
<text x="148.5" y="84.1" transform="rotate(-90 148.5 84.1)">25</text>
<text x="149.8" y="84.1" transform="rotate(-90 149.8 84.1)">26</text>
<text x="220.5" y="87.4" transform="rotate(-90 220.5 87.4)">8</text>
<text x="221.2" y="84.9" transform="rotate(-90 221.2 84.9)">VBUS</text>
<text x="221.8" y="87.4" transform="rotate(-90 221.8 87.4)">9</text>
<text x="222.5" y="84.9" transform="rotate(-90 222.5 84.9)">RSTb</text>
<text x="223.1" y="88" transform="rotate(-90 223.1 88)">10</text>
<text x="223.8" y="84.9" transform="rotate(-90 223.8 84.9)">NC</text>
<text x="224.4" y="88" transform="rotate(-90 224.4 88)">11</text>
<text x="225.1" y="84.9" transform="rotate(-90 225.1 84.9)">SUSPENDb</text>
<text x="225.8" y="88" transform="rotate(-90 225.8 88)">12</text>
<text x="226.4" y="84.9" transform="rotate(-90 226.4 84.9)">SUSPEND</text>
<text x="227.1" y="88" transform="rotate(-90 227.1 88)">13</text>
<text x="227.7" y="84.9" transform="rotate(-90 227.7 84.9)">CHREN</text>
<text x="228.4" y="88" transform="rotate(-90 228.4 88)">14</text>
<text x="229" y="84.9" transform="rotate(-90 229 84.9)">CHR1</text>
<text x="267.7" y="88.7" transform="rotate(-90 267.7 88.7)">3</text>
<text x="267.7" y="84.8" transform="rotate(-90 267.7 84.8)">3</text>
<text x="268.3" y="94" transform="rotate(-90 268.3 94)">C</text>
<text x="268.3" y="91.3" transform="rotate(-90 268.3 91.3)">E</text>
<text x="267.7" y="96.6" transform="rotate(-90 267.7 96.6)">2</text>
<text x="64.7" y="135.8" transform="rotate(-90 64.7 135.8)">21</text>
<text x="67.3" y="135.8" transform="rotate(-90 67.3 135.8)">20</text>
<text x="68.7" y="135.8" transform="rotate(-90 68.7 135.8)">19</text>
<text x="70" y="135.8" transform="rotate(-90 70 135.8)">18</text>
<text x="71.3" y="135.8" transform="rotate(-90 71.3 135.8)">17</text>
<text x="72.6" y="135.8" transform="rotate(-90 72.6 135.8)">16</text>
<text x="65.4" y="140.3" transform="rotate(-90 65.4 140.3)">GND</text>
<text x="68" y="139.3" transform="rotate(-90 68 139.3)">CE</text>
<text x="69.3" y="141.8" transform="rotate(-90 69.3 141.8)">CDATA</text>
<text x="71.9" y="141.4" transform="rotate(-90 71.9 141.4)">MIC1N</text>
<text x="73.2" y="140.9" transform="rotate(-90 73.2 140.9)">VMID</text>
<text x="70.6" y="147.6" transform="rotate(-90 70.6 147.6)">MIC1P/DMIC_SDA</text>
<text x="68" y="154.2" transform="rotate(-90 68 154.2)">SCLK/DMIC_SCL</text>
<text x="69.3" y="154.2" transform="rotate(-90 69.3 154.2)">ASDOUT</text>
<text x="70.6" y="154.2" transform="rotate(-90 70.6 154.2)">LRCK</text>
<text x="71.9" y="154.2" transform="rotate(-90 71.9 154.2)">DSDIN</text>
<text x="73.2" y="154.2" transform="rotate(-90 73.2 154.2)">AGND</text>
<text x="67.3" y="156.8" transform="rotate(-90 67.3 156.8)">6</text>
<text x="68.7" y="156.8" transform="rotate(-90 68.7 156.8)">7</text>
<text x="70" y="156.8" transform="rotate(-90 70 156.8)">8</text>
<text x="71.3" y="156.8" transform="rotate(-90 71.3 156.8)">9</text>
<text x="72.6" y="157.4" transform="rotate(-90 72.6 157.4)">10</text>
</g>
</svg>
